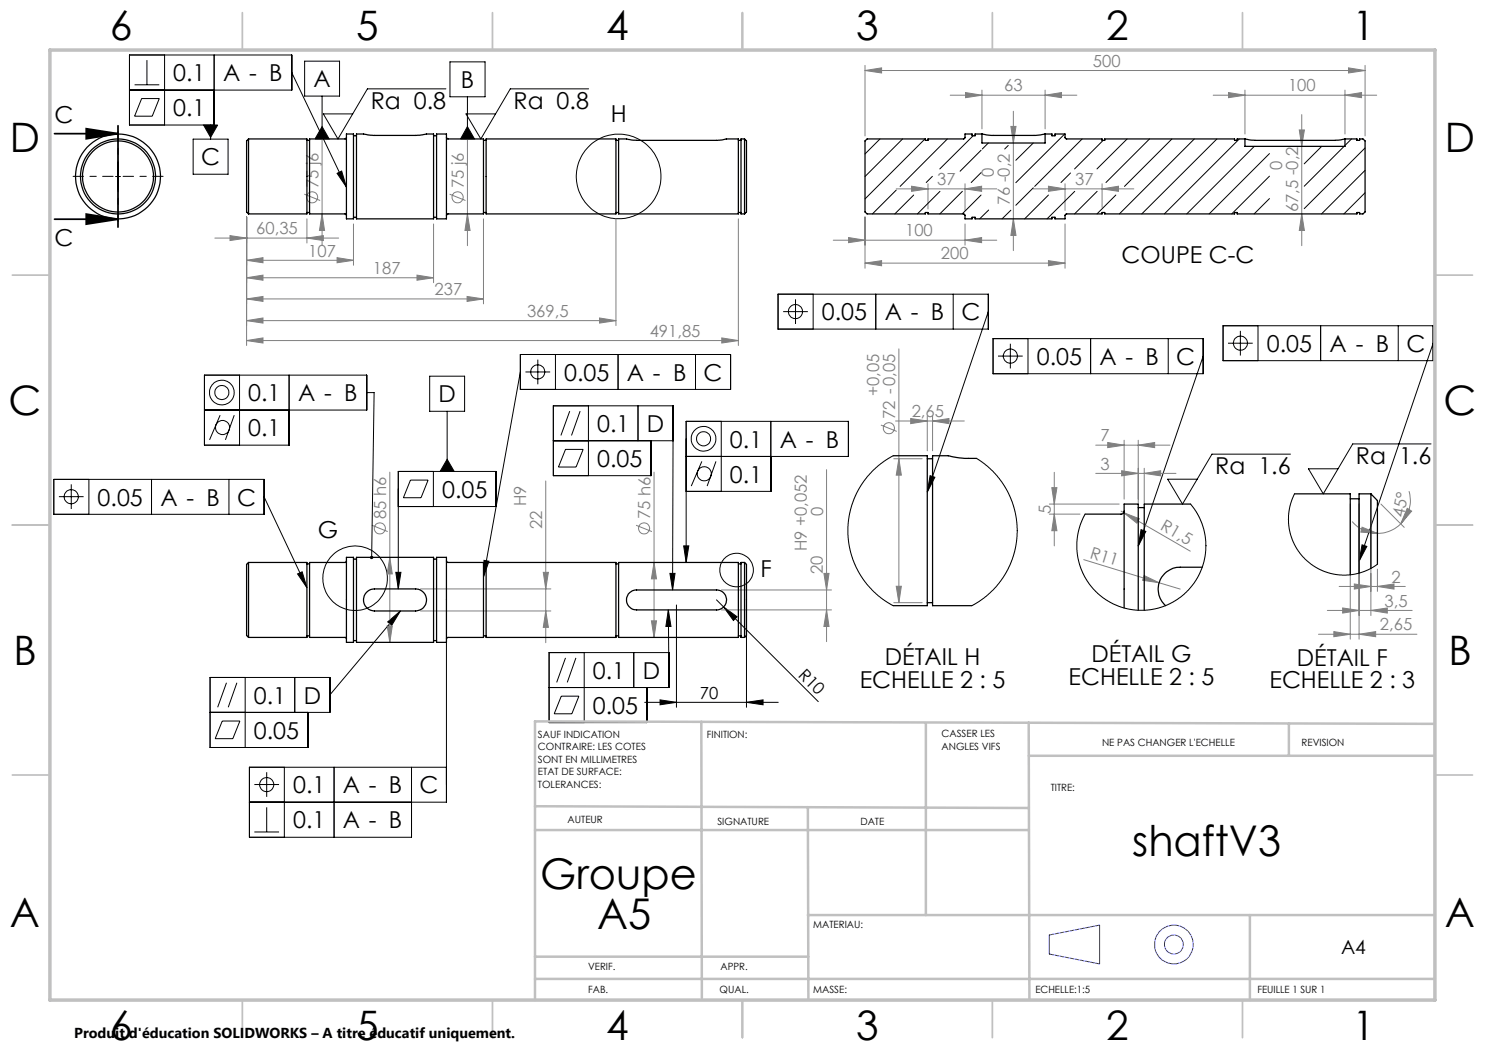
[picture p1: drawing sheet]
<svg xmlns="http://www.w3.org/2000/svg" width="297mm" height="210mm" viewBox="0 0 297 210" stroke-linecap="round" stroke-linejoin="round" font-family="sans-serif">
<g fill="none" stroke="#808080" stroke-width=".2">
<path d="M173 14.1l3.3-.5v1zM173 13.1v14.1M173 14.1h100M190 19h25.4M193.1 18.5l3.3 .5-3.3 .5zM196.4 18v7.8M209 19l3.3-.5v1zM209 18v7.8M242.6 19h32.7M245.7 18.5l3.3 .5-3.3 .5zM249 18v8.8M269 19l3.3-.5v1z"/>
<path d="M269 18v8.8M269.7 13.6l3.3 .5-3.3 .5zM273 13.1v14.1M60.9 38.8l3.1 1.3M64.4 27.8v21.3M89.9 38.8l3.2 1.3M93.5 27.8v21.3M179.2 37.8h20.2M182.3 37.2l3.3 .6-3.3 .5zM185.6 36.8v5M193 37.8l3.3-.6v1.1zM193 36.8v5.3"/>
<path d="M202.2 25.3h1l-.5 3.3zM202.7 22.3v27.8M206.7 37.8h20.1M209.7 37.2l3.3 .6-3.3 .5zM213 36.8v5.3M220.4 37.8l3.3-.6v1.1zM220.4 36.8v4.7M259.9 26h1l-.5 3.3zM260.4 22.9v26.2M43 47.6h24.7M46 47.1l3.3 .5-3.3 .5zM49.3 52.1l3.3-.6v1.1z"/>
<path d="M49.3 55.6l3.3-.6v1zM49.3 59.8l3.3-.5v1zM49.3 43.4v25.7M49.3 52.1h21.4M49.3 55.6h37.4M49.3 59.8h47.4M61.4 47.6l3.3-.5v1zM61.4 43.8v4.8M64.4 42.8l.5 3.3h-1zM67.4 51.5l3.3 .6-3.3 .5zM70.7 44.8v8.2M83.4 55l3.3 .6-3.3 .4z"/>
<path d="M86.7 44.8v11.7M93.4 59.3l3.3 .5-3.3 .5zM93.5 42.8l.5 3.3h-1zM96.7 43.8v17M123.2 43.8v21.3M147.7 43.8v25.3M166.7 48h32.7M169.7 47.5l3.3 .5-3.3 .5zM173 52.6l3.3-.5v1.1zM173 43.4v10.2M173 52.6h40M193 48l3.3-.5v1z"/>
<path d="M193 44.8v4.2M202.7 43.8l.5 3.3h-1zM209.7 52.1l3.3 .5-3.3 .6zM213 44.8v8.8M260.4 42.8l.5 3.3h-1zM49.3 64.1l3.3-.5v1zM49.3 68.1l3.3-.5v1zM49.3 64.1h73.9M49.3 68.1h98.4M119.9 63.6l3.3 .5-3.3 .5zM144.4 67.6l3.3 .5-3.3 .5zM179.8 69.8v50.7"/>
<path d="M78 94.4v34.1M109.1 96.2v32.3M130.8 94.4v33.1M165.3 93.9v34.4M176.2 85l3.2 1.3M178.8 91.7h5.6M179.1 84.2h13.8M179.8 91.7l.5 3.3h-1.1zM182.1 83.7l3.4 .5-3.4 .5zM185.5 83.2v7M186.5 84.2l3.3-.5v1zM186.5 83.2v7"/>
<path d="M210.4 97.5h1l-.5 3.3zM210.9 94.5v14.7M219.1 89h14.9M219.1 94.7h16.1M221.5 88.5l3.3 .5-3.3 .5zM224.3 94.1l3.3 .6-3.3 .5zM224.8 88v11.8M227.6 89l3.3-.5v1zM227.6 88v12.5M228.8 94.7l3.3-.6v1.1zM228.8 93.7v6.8M271.8 99.8v28"/>
<path d="M274.2 99.8v23.3M281.8 98.2a6.7 6.7 0 0 1-1.7 6.6M74.4 105l3.1 1.3M78 111.5l.5 3.3h-1.1zM84.1 117.8h26.1M108.7 114.5h1l-.6 3.3zM127.2 105l3.2 1.3M130.8 112.5l.5 3.3h-1zM144.3 118h22M164.8 114.7h1l-.5 3.3zM179.2 117.3h1.1l-.5 3.2zM209.9 102.8h6.1"/>
<path d="M209.9 100.8h13.9M210.9 102.8l.5 3.3h-1zM216.7 111.9l15.1 4.6M224.2 102.2l.6 .3M224.8 102.5l3.1 1.2-.5 .9zM224.8 102.5l13.3 7.7M228.8 115.1l3 1.4-3.3-.4zM231.8 116.5l4.2 1.3M267.8 117.3h13.3M270.1 100.8v27M270.4 104.3a6.6 6.6 0 0 0 5.1 2.4M270.9 116.8l3.3 .5-3.3 .5z"/>
<path d="M272.4 105.4l3.1 1.3-3.3-.3zM275.5 117.3l3.3-.5v1zM275.5 113.8v4.5M276.2 100.8l4.6 4.7M280.1 104.8a6.5 6.5 0 0 1-4.6 1.9M281.4 101.7l.9 .5-2.2 2.6zM77.4 125.2h1.1l-.5 3.3zM84.1 122.2h26.1M109.1 122.2l.6 3.3h-1zM130.3 124.2h1l-.5 3.3zM144.3 122h22M165.3 122l.5 3.3h-1z"/>
<path d="M178.8 120.5h5.6M263.7 126.9h19.7M265.5 122.1h16.9M266.8 126.3l3.3 .6-3.3 .4zM268.5 121.6l3.3 .5-3.3 .5zM271.8 126.9l3.3-.6v1zM274.2 122.1l3.3-.5v1z"/>
<circle cx="62.4" cy="39.4" r="1.11"/>
<circle cx="91.5" cy="39.5" r="1.12"/>
<circle cx="177.8" cy="85.6" r="1.12"/>
<circle cx="76" cy="105.7" r="1.12"/>
<circle cx="128.8" cy="105.7" r="1.11"/>
</g>
<g fill="none" stroke="#000" stroke-width=".2">
<path d="M26.9 17h5M28.3 19.7h3.6l-1.5 3.5h-3.5zM29.4 12v5M32.9 11v14M42.8 11v14h-16.9v-14h32.4v7h-32.4M58.3 14.5l11 22.9M60.9 12.2h7v7h-7zM64.4 19.2v8.6M89.2 17.8h-15.7l-5.9 10-2.9-5h5.9M90 12.4h7v7h-7zM93.5 19.4v8.4M117.7 17.8h-15.6l-5.9 10-3-5h5.9"/>
<path d="M23.1 35.3h1M23.6 34.8v1M38.6 27.8h7v7h-7zM40.7 25h2.8l-1.4 2.5zM42.1 25v2.8M64.4 25.3l1.4 2.5h-2.8zM67.4 34.7l.9-.5 1 3.2zM93.5 25.3l1.4 2.5h-2.8zM155.6 58.8h42.1v7h-42.1zM159.1 59.9v4.9M162.6 58.8v7M175.2 58.8v7"/>
<path d="M190.6 58.8v7M47.9 75v14M57.8 75v14h-16.9v-14h32.4v7h-32.4M73.3 78.5h1.5l-.5 33M85.9 75.2h7v7.1h-7zM104.1 70.9h42v7h-42zM104.1 74.4l-7.4 41M105.1 74.4h4.9M107.6 71.9v5M111.1 70.9v7M123.6 70.9v7M139.1 70.9v7"/>
<path d="M156.6 62.3h5M197.7 62.3l-12.2 36.1M198.6 67.7h42v7h-42zM199.6 71.2h4.9M202.1 68.7v5M205.6 67.7v7M218.1 67.7v7M233.6 67.7v7M240.6 71.3l-13 37.9M244.6 65.1h42v7h-42zM245.6 68.6h4.9M248.1 66.2v4.9"/>
<path d="M251.6 65.1v7M264.1 65.1v7M279.6 65.1v7M286.6 68.6l-14.8 43.6M10.8 95.9h42v7h-42zM11.8 99.3h4.9M14.3 96.9v4.9M17.8 95.9v7M30.3 95.9v7M44 83l-2.1 5M45.8 95.9v7M46.8 83l-1.7 5"/>
<path d="M52.8 99.4l8.6 18.1M82.1 96h3.5l-1.4 3.5h-3.5zM86.7 94.3v7M89.4 91.9l1.4 2.4h-2.8zM89.4 82.3v12M110.7 88.2h23.9v-7h-23.9v13.9h19.5v-6.9M113.1 89.9h3.5l-1.4 3.5h-3.5zM113.9 82.2l-1.7 4.9M116 82.2l-1.7 4.9M117.7 81.2v13.9M127.6 81.2v7M134.6 84.7l-.1 33.3"/>
<path d="M137.2 91.3h32.5v-7h-32.5v28.2M140.4 92.3l-2.1 4.9M143.2 92.3l-1.8 4.9M144.3 84.3v14M154.2 84.3v14h-17M186 95.1l1 .4-1.5 2.9zM258.1 90.8h-15.7l-5.9 10-3-5h6M286.2 88.8h-15.7l-5.8 10-3-5h5.9M59.5 114.8l.9-.4 1 3.1zM79.2 114.5h1l-.5 3.3zM79.7 101.3h19.5v-7h-19.5v23.5M96.8 112.1l1 .1-1.1 3.2z"/>
<path d="M134 114.7h1l-.5 3.3zM136.7 109.2h1.1l-.6 3.3zM143.3 120l1.4 1.4M228.2 105.9l1 .4-1.6 2.9zM272.4 109l1 .3-1.6 2.9zM45.3 136.6l-1.8 4.9M47.4 136.6l-1.8 4.9M49 135.5v14M58.9 135.5v7M77.5 124.4l2.6-2.2-1.7 2.9zM80.1 122.2l-14.1 16.8M89.3 128.5v31.9h-39.4"/>
<path d="M112.3 139.2h3.5l-1.4 3.6h-3.6zM113.1 131.6l-1.8 4.9M115.2 131.6l-1.7 4.9M116.8 130.5v14M126.8 130.5v7M129.4 137.5v7h-19.6v-14h24v7h-24M132 140l3.3 .5-3.3 .5zM133.7 122l.5 3.3h-1zM133.7 122l.1 12M135.3 121v20.5M144.7 121.4l2.7 2-.7 .7zM144.7 121.4l19 18.9"/>
<path d="M149.3 121v20.5M42 142.5h24v-7h-24v14h19.6v-7M44.4 144.2h3.6l-1.4 3.5h-3.6zM50.9 156.9h4.9M53.3 154.4v5M56.9 153.4v14.1M66.8 153.4v14.1M82.3 153.4v14.1h-32.4v-14.1h39.4M128.9 140.5h26.7M149.3 140.5l3.3-.5v1zM50.9 166.4h4.9M53.3 161.5v4.9"/>
<circle cx="123.7" cy="35.3" r="8.5"/>
<circle cx="44.4" cy="78.5" r="1.42"/>
<circle cx="44.4" cy="78.5" r="2.47"/>
<circle cx="107.6" cy="74.4" r="1.42"/>
<circle cx="159.1" cy="62.3" r="1.42"/>
<circle cx="202.1" cy="71.2" r="1.41"/>
<circle cx="248.1" cy="68.6" r="1.41"/>
<circle cx="14.3" cy="99.3" r="1.41"/>
<circle cx="44.5" cy="85.5" r="1.41"/>
<circle cx="140.7" cy="87.8" r="1.42"/>
<circle cx="140.7" cy="87.7" r="2.47"/>
<circle cx="140.9" cy="94.8" r="1.41"/>
<circle cx="71" cy="115.6" r="6.4"/>
<circle cx="147.3" cy="114" r="3.4"/>
<circle cx="53.3" cy="156.9" r="1.41"/>
</g>
<path d="M10.9 26.7h12.7M17.3 25.7l6.3 1-6.3 1.1zM23.6 25.1v20.3M10.9 43.8h12.7M17.3 42.8l6.3 1-6.3 1z" fill="none" stroke="#000" stroke-width=".35"/>
<g fill="none" stroke="#00f" stroke-width=".2">
<path d="M209.9 187l10-2v7.8l-10-2z"/>
<circle cx="234.8" cy="188.9" r="1.89"/>
<circle cx="234.8" cy="188.9" r="3.9"/>
</g>
<path d="M22.6 35.3h-8M23.6 34.3v-8M23.6 36.3v8M24.6 35.3h8" fill="none" stroke="#000" stroke-width=".2" stroke-dasharray="30.5 1.3 1.3 1.3" stroke-dashoffset="28.4"/>
<g fill="none" stroke="#c0c0c0" stroke-width=".35">
<path d="M48.5 2.5v7.5M98.5 2.5v7.5M148.5 2.5v7.5M198.5 2.5v7.5M248.5 2.5v7.5M2.5 55h7.5M287 55h7.5M2.5 105h7.5M287 105h7.5M2.5 155h7.5M287 155h7.5M48.5 200v7.5"/>
<path d="M98.5 200v7.5M148.5 200v7.5M198.5 200v7.5M248.5 200v7.5"/>
</g>
<g fill="none" stroke="#c0c0c0" stroke-width=".5">
<path d="M140.3 144.3l.1 55.3M185.2 144.8v38.2M205.7 144.5l.2 55.3M205.8 151.2h81.2M257.8 144.8v6.4M287 144.8l-180-.5v55.7M107 161.2l98.8 .4M107 166h98.8M161.6 161.4l.1 38.5M107 195.8h180M107 191.3h54.6M161.6 183h125.4"/>
<path d="M250 183v17"/>
</g>
<path d="M10 10h277v190h-277z" fill="none" stroke="#c0c0c0" stroke-width=".7"/>
<g fill="#000">
<path d="M144.7 121.4l2.7 2-.7 .7z"/>
<path d="M17.3 25.7l6.3 1-6.3 1.1zM17.3 42.8l6.3 1-6.3 1z"/>
<path d="M67.4 34.7l.9-.5 1 3.2zM64.4 25.3l-1.4 2.5h2.8zM93.5 25.3l-1.4 2.5h2.8zM40.7 25l1.4 2.5 1.4-2.5zM136.7 109.2h1.1l-.6 3.3zM74.1 111.2a.34 .34 0 0 0-.1 .4 .34 .34 0 0 0 .3 .2v-.3v.3a.33 .33 0 0 0 .3-.4 .33 .33 0 0 0-.5-.2zM59.5 114.8l.9-.4 1 3.1zM96.8 112.1l1 .1-1.1 3.2zM79.2 114.5h1l-.5 3.3zM77.5 124.4l2.6-2.2-1.7 2.9zM133.7 122l.5 3.3h-1zM134 114.7h1l-.5 3.3zM89.4 91.9l1.4 2.4h-2.8zM272.4 109l1 .3-1.6 2.9zM228.2 105.9l1 .4-1.6 2.9zM186 95.1l1 .4-1.5 2.9z"/>
<path d="M149.3 140.5l3.3-.5v1zM132 140l3.3 .5-3.3 .5z"/>
</g>
<g fill="#808080">
<path d="M228.8 115.1l3 1.4-3.3-.4z"/>
<path d="M224.8 102.5l3.1 1.2-.5 .9z"/>
<path d="M269 19l3.3-.5v1zM245.7 18.5l3.3 .5-3.3 .5zM209 19l3.3-.5v1zM193.1 18.5l3.3 .5-3.3 .5zM193 37.8l3.3-.6v1.1zM182.3 37.2l3.3 .6-3.3 .5zM275.5 117.3l3.3-.5v1zM270.9 116.8l3.3 .5-3.3 .5zM274.2 122.1l3.3-.5v1zM268.5 121.6l3.3 .5-3.3 .5zM271.8 126.9l3.3-.6v1zM266.8 126.3l3.3 .6-3.3 .4zM227.6 89l3.3-.5v1zM221.5 88.5l3.3 .5-3.3 .5zM228.8 94.7l3.3-.6v1.1zM224.3 94.1l3.3 .6-3.3 .5zM186.5 84.2l3.3-.5v1zM182.1 83.7l3.4 .5-3.4 .5z"/>
<path d="M46 47.1l3.3 .5-3.3 .5zM61.4 47.6l3.3-.5v1zM49.3 52.1l3.3-.6v1.1zM67.4 51.5l3.3 .6-3.3 .5zM49.3 55.6l3.3-.6v1zM83.4 55l3.3 .6-3.3 .4zM49.3 59.8l3.3-.5v1zM93.4 59.3l3.3 .5-3.3 .5zM49.3 64.1l3.3-.5v1zM119.9 63.6l3.3 .5-3.3 .5zM49.3 68.1l3.3-.5v1zM144.4 67.6l3.3 .5-3.3 .5zM209.7 37.2l3.3 .6-3.3 .5zM220.4 37.8l3.3-.6v1.1z"/>
<path d="M169.7 47.5l3.3 .5-3.3 .5zM193 48l3.3-.5v1zM173 52.6l3.3-.5v1.1zM209.7 52.1l3.3 .5-3.3 .6z"/>
<path d="M269.7 13.6l3.3 .5-3.3 .5zM173 14.1l3.3-.5v1z"/>
<path d="M272.4 105.4l3.1 1.3-3.3-.3zM281.4 101.7l.9 .5-2.2 2.6z"/>
<path d="M202.7 43.8l.5 3.3h-1zM202.2 25.3h1l-.5 3.3zM210.9 102.8l.5 3.3h-1zM210.4 97.5h1l-.5 3.3z"/>
<path d="M165.3 122l.5 3.3h-1zM164.8 114.7h1l-.5 3.3z"/>
<path d="M64.4 42.8l.5 3.3h-1zM93.5 42.8l.5 3.3h-1zM78 111.5l.5 3.3h-1.1zM77.4 125.2h1.1l-.5 3.3zM130.8 112.5l.5 3.3h-1zM130.3 124.2h1l-.5 3.3zM108.7 114.5h1l-.6 3.3zM109.1 122.2l.6 3.3h-1zM259.9 26h1l-.5 3.3zM260.4 42.8l.5 3.3h-1zM179.8 91.7l.5 3.3h-1.1zM179.2 117.3h1.1l-.5 3.2z"/>
</g>
<g fill="none" stroke="#000" stroke-width=".25">
<path d="M49.7 27.8v15M49.7 27.8h11.7v15h-11.7M49.7 27.8l-.4 .4v14.2l.4 .4M61.4 28.1h.5M69.3 27.5l-.2 .3h-7.2v15h7.2l.2 .3M69.3 26.8h1.4v17h-1.4zM70.7 27.2h.6M71.3 26.8h1.5l1.8 .3h8.6l2-.3h1.5v17h-15.4zM86.7 27.2h.6M87.3 26.8h2v17h-2zM89.3 27.5l.2 .3h7.2v15h-7.2l-.2 .3M96.7 28.1h.5"/>
<path d="M97.2 27.8h26v15h-26zM123.2 28.1h.5M123.7 27.8h1.6l2 .3h16.2l1.7-.3h2.5v15h-24zM147.7 28.1h.5M148.9 27.8v15M148.9 27.8h-.7v15h.7M148.9 27.8l.4 .4v14.2l-.4 .4M196.4 26.8l1.9 .3h8.8l1.9-.3M196.4 26.8h-1.4v.4h-.6v-.4h-1.4v.7l-.2 .3h-7.2v.3h-.5v-.3h-11.7l-.4 .4v14.2l.4 .4h11.7v-.3h.5v.3h7.2l.2 .2v.8h1.4v-.3h.6v.3h15.4v-.3h.6v.3h2v-.8l.3-.2h7.1v-.3h.5v.3h26v-.3h.5v.3h24v-.3h.5v.3h.7l.4-.4v-14.2l-.4-.4h-.7v.3h-.5v-.3h-2.4M196.4 26.8v1.8h12.6v-1.8M209 26.8h1.4v.4h.6v-.4h2v.7l.3 .3h7.1v.3h.5v-.3h26v.3h.5v-.3h1.6M249 27.8l2 .3h16l2-.3"/>
<path d="M249 27.8v1.5h20v-1.5M61.4 42.5h.5M70.7 43.5h.6M86.7 43.5h.6M96.7 42.5h.5M123.2 42.5h.5M147.7 42.5h.5M178.6 91.1h6.9v30h-6.9M185.5 91.7h1M195.3 91.7h-2.4l-3.2-.6h-3.2v30h7.8M258.9 98.8h11.2v16.2M270.1 99.8h1.7"/>
<path d="M274.2 98.8v14.9M274.2 98.8h-2.4v15.8M274.2 98.8l1.3 1.3v12.7M49.7 112.5v15M49.7 112.5h11.7v15h-11.7M49.7 112.5l-.4 .4v14.2l.4 .4M61.4 112.8h.5M69.3 112.2l-.2 .3h-7.2v15h7.2l.2 .3M69.3 111.5h1.4v17h-1.4zM70.7 111.8h.6M71.3 111.5h15.4v17h-15.4zM73.3 118.5l.9-.6 .7-.1h8.2a2.2 2.2 0 0 1 2.2 2.2 2.2 2.2 0 0 1-2.2 2.2h-8.2a2.21 2.21 0 0 1-2-1.4 2.21 2.21 0 0 1 .4-2.3z"/>
<path d="M86.7 111.8h.6M87.3 111.5h2v17h-2zM89.3 112.2l.2 .3h7.2v15h-7.2l-.2 .3M96.7 112.8h.5M97.2 112.5h26v15h-26zM123.2 112.8h.5M123.7 112.5h24v15h-24zM125.7 118.8l.1-.1a1.88 1.88 0 0 1 1.5-.7h16a1.99 1.99 0 0 1 2 2 1.99 1.99 0 0 1-2 2h-16a2.01 2.01 0 0 1-1.6-3.2zM147.7 112.8h.5M148.9 112.5v15M148.9 112.5h-.7v15h.7M148.9 112.5l.4 .4v14.2l-.4 .4"/>
<path d="M224.8 102.2a.6 .6 0 0 1-.6 .6h-7.2M227.6 101.5h1.2M238.1 100.8h-9.3v21.3M240.5 113.4h-4.5a4.4 4.4 0 0 0-4.1 2.9 4.4 4.4 0 0 0 1.2 4.8M61.4 127.2h.5M70.7 128.1h.6M86.7 128.1h.6M96.7 127.2h.5M123.2 127.2h.5M147.7 127.2h.5M185.5 120.5h1M224.8 121.6v-20.8h2.8v21.3"/>
<circle cx="23.6" cy="35.3" r="8.5"/>
<circle cx="23.6" cy="35.3" r="7.1"/>
<circle cx="23.6" cy="35.3" r="7.5"/>
</g>
<g fill="none" stroke="#000" stroke-width=".2">
<path d="M176 27.8l-3 3M179.2 38l-4.7 4.8M180.5 27.8l-7.5 7.5M182.7 39l-3.7 3.8M185 27.8l-12 12M186.5 35.3l-1.3 1.2M188 38.3l-4.5 4.5M189.5 27.8l-9.5 9.5M192.5 38.3l-4.5 4.5M194.6 27.2l-6.6 6.6M196.2 30l-4.2 4.2M196.2 34.5l-2 2"/>
<path d="M196.2 39l-3.8 3.8M197.7 28.6l-1.2 1.2M201.6 29.1l-.7 .7M206.7 37.6l-3.5 3.5M206.7 28.6l-3.5 3.5M209.7 39l-4.8 4.8M212.9 26.8l-9.7 9.7M214.1 34.6l-1.9 1.9M214.9 38.3l-5.5 5.5M216.4 27.8l-9.5 9.5M219.4 38.3l-4.5 4.5M220.6 28.1l-5.7 5.7"/>
<path d="M223.2 39l-3.8 3.8M225.4 27.8l-6 6M229.9 27.8l-8.7 8.7M234.4 27.8l-9.5 9.5M238.9 27.8l-15 15M243.4 27.8l-15 15M247.9 27.8l-15 15M250.9 29.3l-13.6 13.5M253.9 30.7l-12.1 12.1M253.9 35.2l-7.6 7.6M253.9 39.7l-3.1 3.1M264.3 29.3l-3.5 3.5"/>
<path d="M268.8 29.3l-8 7.9M270.3 27.8l-1.3 1.3M273 29.6l-12.2 12.1M273 34.1l-8.7 8.7M273 38.6l-4.2 4.2M197.7 42l-1.8 1.8M202.2 42l-1.8 1.8M178.6 91.1l-1.8 1.1-1.5 1.3-2 2-.9 1.3-1.3 2.4-.8 1.9-.5 2-.2 2.2v2.3l.4 2.4 .6 2.1 1.1 2.2 1.2 2 2 2.2 1.9 1.6 1.8 1M195.3 91.7l2 1.4 1.4 1.3 1.5 1.8 1.2 1.9 .8 1.6 .7 2.2 .5 2.6v2.1l-.2 2.3-.5 2.2-.8 2.1-.9 1.8-1.5 2.1-1.6 1.6-1.8 1.4-1.8 1M258.9 98.8l-.8 1.9-.3 1.6-.1 1.6 .1 1.9 .6 2 .9 1.8 1.1 1.6 1 1 1.3 1 1.8 1 1.5 .5 2.4 .3h1.8l1.7-.4 1.6-.6 2-1.2M238.1 100.8l.9 1.1 .9 1.7 .5 1.1 .6 2.3 .2 2-.1 1.5-.3 1.8-.5 1.5-1.4 2.7-1.2 1.5-1.6 1.4-1.5 1-1.6 .8-1.6 .5-1.8 .3-2.2 .1-1.4-.2-1.6-.4-1.6-.6-1.5-.9-1.6-1.2-1.1-1.1-1.2-1.6-.9-1.5-.6-1.7-.5-2.9v-2.1l.3-1.7 .7-2.1 .6-1.3"/>
</g>
<g font-size="8.5">
<text x="226.5" y="171.2">shaftV3</text>
<text x="108" y="177.7">Groupe</text>
<text x="119.4" y="185.8">A5</text>
</g>
<g font-size="8.1">
<text x="22" y="8">6</text>
<text x="71.2" y="8">5</text>
<text x="121.2" y="8">4</text>
<text x="171.3" y="8">3</text>
<text x="221.3" y="8">2</text>
<text x="270.5" y="8">1</text>
<text x="2" y="30.5">D</text>
<text x="289" y="30.5">D</text>
<text x="1.7" y="83">C</text>
<text x="288.7" y="83">C</text>
<text x="2.7" y="133">B</text>
<text x="289.7" y="133">B</text>
<text x="2" y="185.5">A</text>
<text x="289" y="185.5">A</text>
<text x="22" y="208">6</text>
<text x="71.2" y="208">5</text>
<text x="121.2" y="208">4</text>
<text x="171.3" y="208">3</text>
<text x="221.3" y="208">2</text>
<text x="270.5" y="208">1</text>
</g>
<g font-size="4.7">
<text x="34.6" y="16.3">0.1</text>
<text x="44.6" y="16.3">A - B</text>
<text x="62.7" y="17.5">A</text>
<text x="92.2" y="17.6">B</text>
<text x="34.6" y="23.3">0.1</text>
<text x="74.2" y="21.8">Ra 0.8</text>
<text x="102.7" y="21.8">Ra 0.8</text>
<text x="10.9" y="24.7">C</text>
<text x="122.2" y="24.5">H</text>
<text x="40.2" y="33.1">C</text>
<text x="10.9" y="49.1">C</text>
<text x="224.3" y="52.6">COUPE C-C</text>
<text x="164.4" y="64.1">0.05</text>
<text x="176.9" y="64.1">A - B</text>
<text x="192.3" y="64.1">C</text>
<text x="253.4" y="70.4">0.05</text>
<text x="265.9" y="70.4">A - B</text>
<text x="281.3" y="70.4">C</text>
<text x="112.8" y="76.1">0.05</text>
<text x="125.4" y="76.1">A - B</text>
<text x="140.7" y="76.1">C</text>
<text x="207.4" y="73">0.05</text>
<text x="219.9" y="73">A - B</text>
<text x="235.3" y="73">C</text>
<text x="49.6" y="80.3">0.1</text>
<text x="59.6" y="80.3">A - B</text>
<text x="87.7" y="80.5">D</text>
<text x="49.6" y="87.3">0.1</text>
<text x="119.4" y="86.4">0.1</text>
<text x="129.4" y="86.4">D</text>
<text x="146" y="89.5">0.1</text>
<text x="156" y="89.5">A - B</text>
<text x="119.4" y="93.4">0.05</text>
<text x="243.1" y="94.8">Ra 1.6</text>
<text x="271.2" y="92.7">Ra 1.6</text>
<text x="19.5" y="101.1">0.05</text>
<text x="32.1" y="101.1">A - B</text>
<text x="47.4" y="101.1">C</text>
<text x="88.4" y="99.5">0.05</text>
<text x="146" y="96.5">0.1</text>
<text x="63.6" y="107.6">G</text>
<text x="152.1" y="115.3">F</text>
<text x="118.6" y="135.8">0.1</text>
<text x="128.5" y="135.8">D</text>
<text x="172" y="137.5">ECHELLE 2 : 5</text>
<text x="177" y="133">DÉTAIL H</text>
<text x="213.7" y="137">ECHELLE 2 : 5</text>
<text x="218.3" y="132.5">DÉTAIL G</text>
<text x="253.9" y="137.7">ECHELLE 2 : 3</text>
<text x="259.4" y="133.1">DÉTAIL F</text>
<text x="50.8" y="140.7">0.1</text>
<text x="60.7" y="140.7">D</text>
<text x="118.6" y="142.8">0.05</text>
<text x="50.8" y="147.7">0.05</text>
<text x="58.6" y="158.7">0.1</text>
<text x="68.6" y="158.7">A - B</text>
<text x="83.9" y="158.7">C</text>
<text x="58.6" y="165.7">0.1</text>
<text x="68.6" y="165.7">A - B</text>
</g>
<text font-size="3.9" x="268.2" y="190.9">A4</text>
<g font-size="3.3" fill="#808080">
<text x="218.6" y="13.4">500</text>
<text x="200.8" y="18.3">63</text>
<text x="257.6" y="18.3">100</text>
<text x="198.7" y="35.3" transform="rotate(-90 198.7 35.3)">0</text>
<text x="256.4" y="33.9" transform="rotate(-90 256.4 33.9)">0</text>
<text x="63.7" y="37.6" transform="rotate(-90 63.7 37.6)">75 j6</text>
<text x="92.8" y="37.6" transform="rotate(-90 92.8 37.6)">75 j6</text>
<text x="187.4" y="37">37</text>
<text x="201.9" y="41.1" transform="rotate(-90 201.9 41.1)">76 -0,2</text>
<text x="215" y="37">37</text>
<text x="51.3" y="46.9">60,35</text>
<text x="181" y="47.3">100</text>
<text x="259.6" y="42.4" transform="rotate(-90 259.6 42.4)">67,5 -0,2</text>
<text x="61.7" y="51.3">107</text>
<text x="188.2" y="51.9">200</text>
<text x="74.6" y="54.8">187</text>
<text x="86.9" y="59">237</text>
<text x="105.4" y="63.4">369,5</text>
<text x="129.9" y="67.4">491,85</text>
<text x="175.8" y="79.2" transform="rotate(-90 175.8 79.2)">+0,05</text>
<text x="179" y="83.8" transform="rotate(-90 179 83.8)">72 -0,05</text>
<text x="182.4" y="83.5">2,65</text>
<text x="220.1" y="88.3">7</text>
<text x="220.1" y="93.9">3</text>
<text x="105.2" y="101.2" transform="rotate(-90 105.2 101.2)">H9</text>
<text x="77.2" y="103.8" transform="rotate(-90 77.2 103.8)">85 h6</text>
<text x="108.4" y="105.8" transform="rotate(-90 108.4 105.8)">22</text>
<text x="130.1" y="103.8" transform="rotate(-90 130.1 103.8)">75 h6</text>
<text x="164.6" y="103.2" transform="rotate(-90 164.6 103.2)">0</text>
<text x="210.2" y="102.7" transform="rotate(-90 210.2 102.7)">5</text>
<text x="231.9" y="105.8" transform="rotate(30 231.9 105.8)">R1,5</text>
<text x="280.8" y="103.7" transform="rotate(-79 280.8 103.7)">45°</text>
<text x="161.4" y="110.2" transform="rotate(-90 161.4 110.2)">H9 +0,052</text>
<text x="217.8" y="111.5" transform="rotate(17 217.8 111.5)">R11</text>
<text x="164.6" y="114.9" transform="rotate(-90 164.6 114.9)">20</text>
<text x="278.3" y="116.6">2</text>
<text x="276.9" y="121.4">3,5</text>
<text x="276" y="126.1">2,65</text>
</g>
<g font-size="3.3">
<text x="159.5" y="135.1" transform="rotate(45 159.5 135.1)">R10</text>
<text x="140" y="139.7">70</text>
</g>
<text font-size="2.9" x="14.9" y="207.6">Produit d'éducation SOLIDWORKS – A titre éducatif uniquement.</text>
<g font-size="2">
<text x="107.6" y="147.6">SAUF INDICATION</text>
<text x="141.4" y="147.6">FINITION:</text>
<text x="188.3" y="147.5">CASSER LES</text>
<text x="188.3" y="150">ANGLES VIFS</text>
<text x="220.4" y="149.2">NE PAS CHANGER L'ECHELLE</text>
<text x="260.3" y="149.2">REVISION</text>
<text x="107.6" y="150.1">CONTRAIRE: LES COTES</text>
<text x="107.6" y="152.6">SONT EN MILLIMETRES</text>
<text x="107.6" y="155.1">ETAT DE SURFACE:</text>
<text x="107.6" y="157.6">TOLERANCES:</text>
<text x="210.1" y="158.3">TITRE:</text>
<text x="113.5" y="164.6">AUTEUR</text>
<text x="143.5" y="164.9">SIGNATURE</text>
<text x="172.1" y="164.9">DATE</text>
<text x="162.6" y="185.5">MATERIAU:</text>
<text x="117.6" y="194.1">VERIF.</text>
<text x="144.1" y="194.1">APPR.</text>
<text x="117.6" y="198.5">FAB.</text>
<text x="143.9" y="198.5">QUAL.</text>
<text x="162.6" y="198.5">MASSE:</text>
<text x="207.1" y="198.6">ECHELLE:1:5</text>
<text x="251.5" y="198.6">FEUILLE 1 SUR 1</text>
</g>
</svg>
